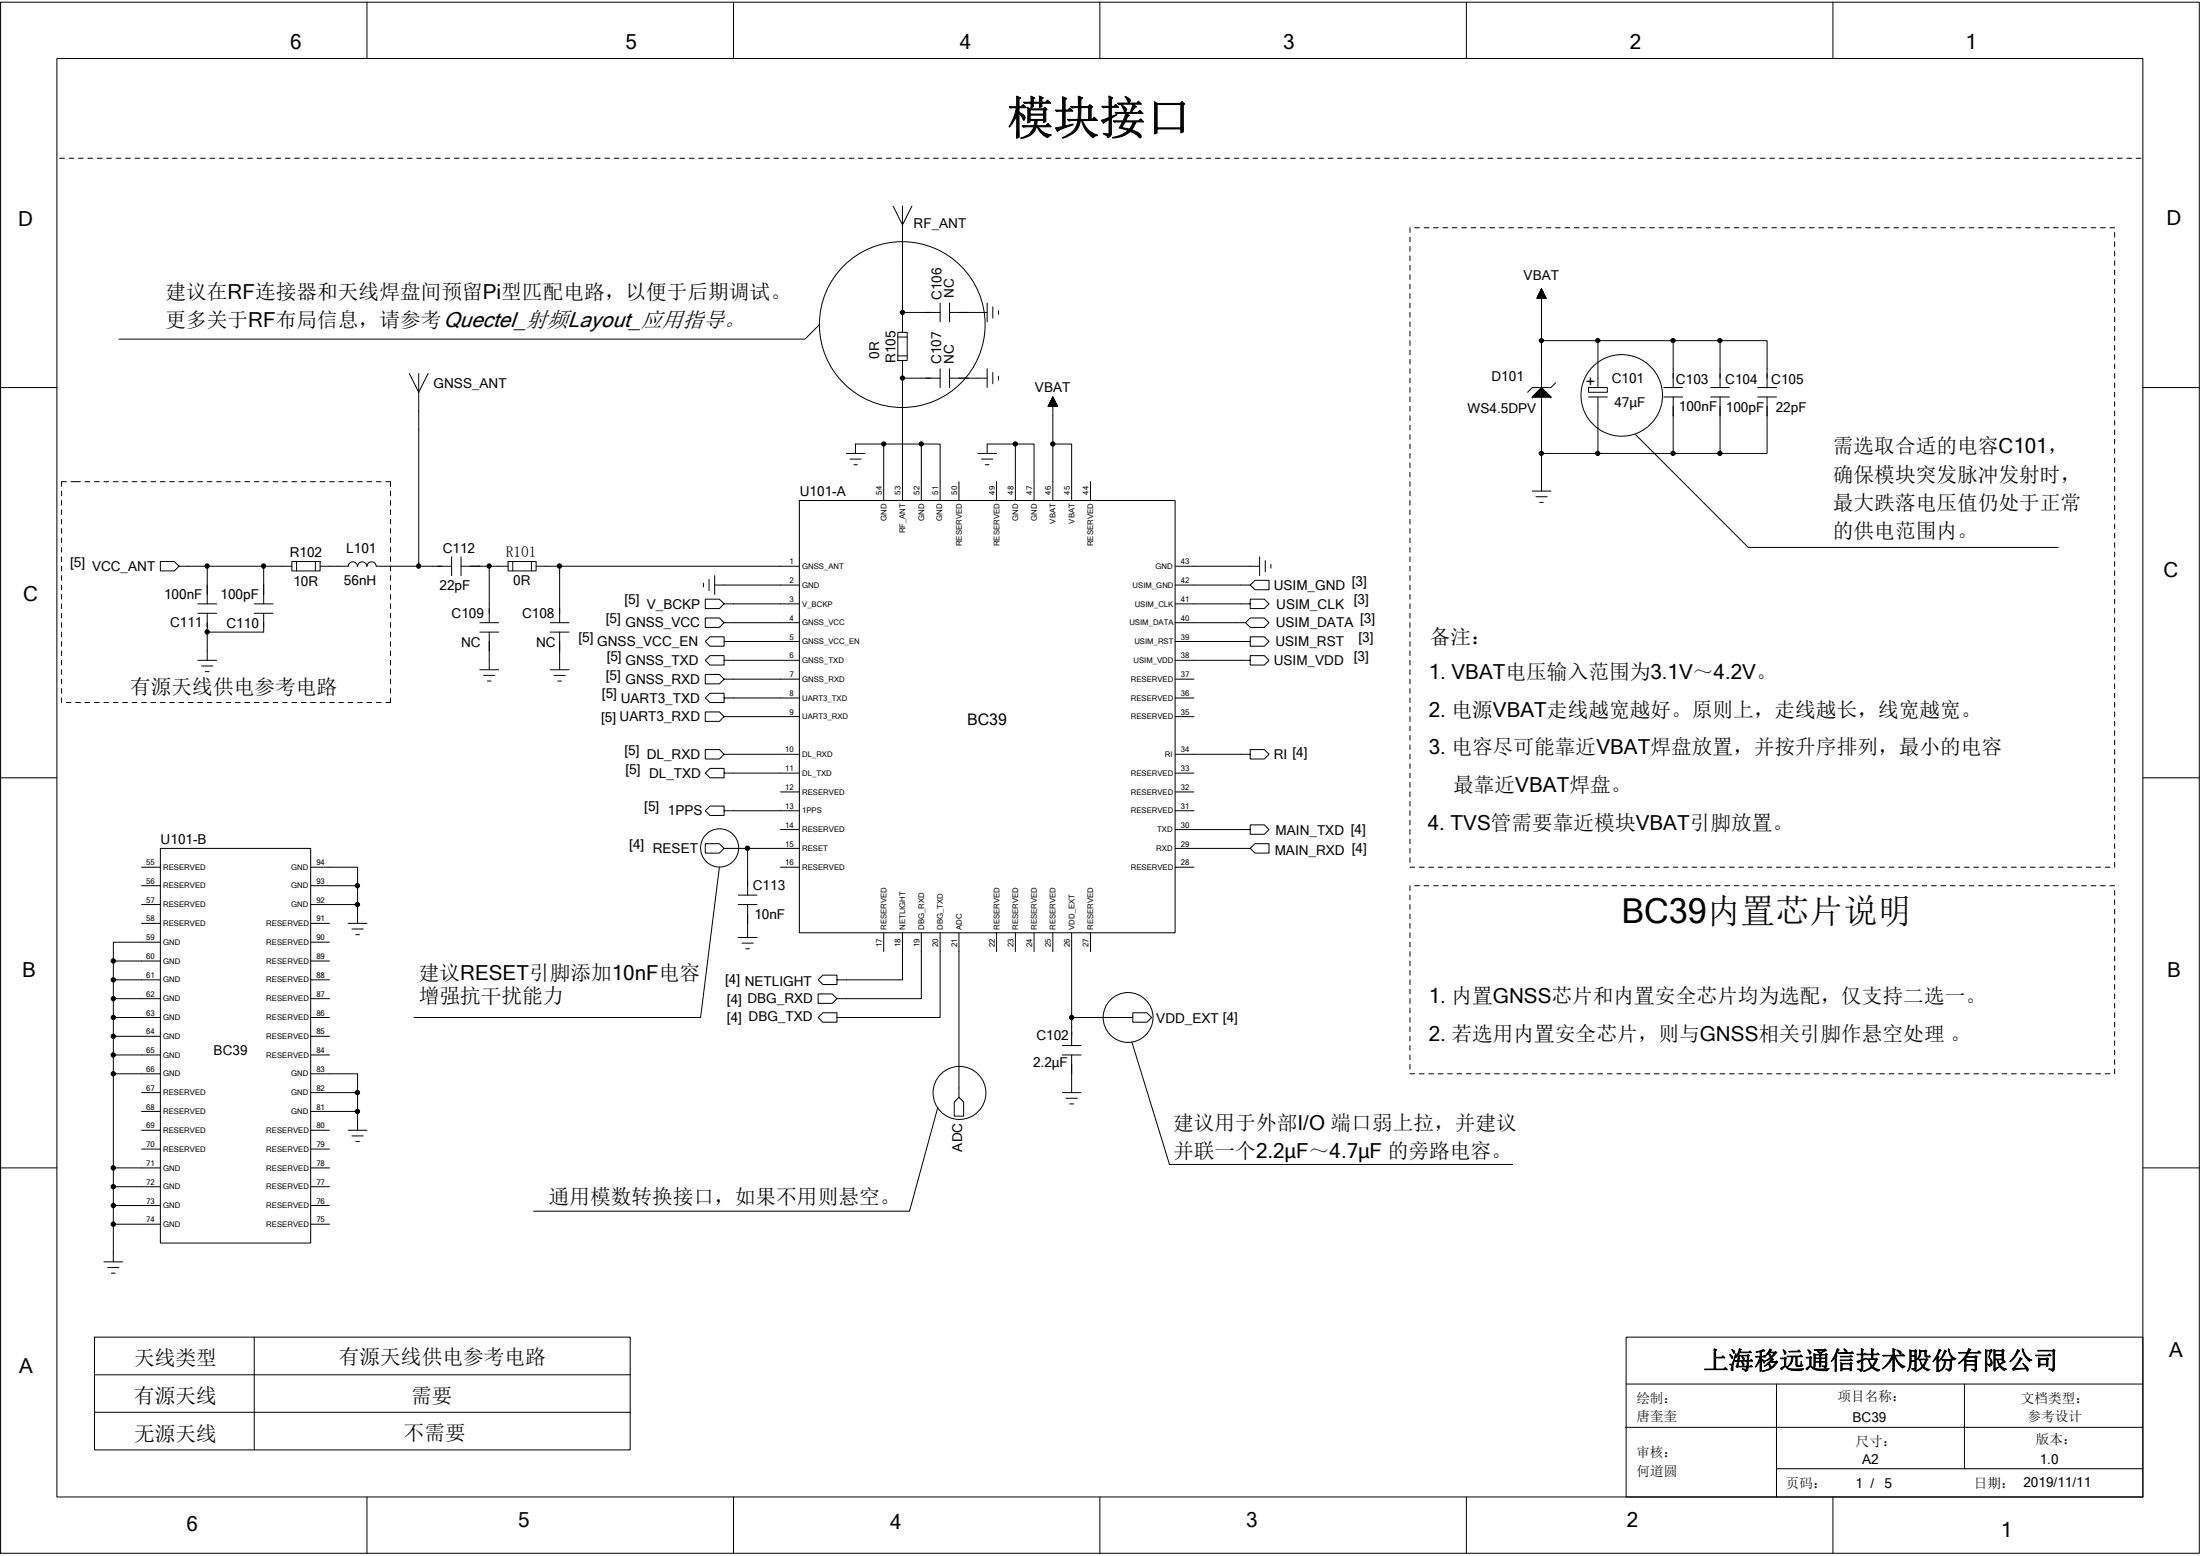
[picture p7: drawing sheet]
<svg xmlns="http://www.w3.org/2000/svg" width="297mm" height="210mm" viewBox="0 0 297 210" stroke-linecap="round" stroke-linejoin="round" font-family="sans-serif">
<g fill="none" stroke="#000" stroke-width=".14">
<path d="M.1 .3h296.8v209.3h-296.8zM7.7 7.9h281.6v194.1h-281.6zM49.5 .3v7.6M99 .3v7.6M148.5 .3v7.6M198 .3v7.6M247.5 .3v7.6M8.1 21.4h.6M9.3 21.4h.7M10.6 21.4h.6M11.9 21.4h.6M13.1 21.4h.7"/>
<path d="M14.4 21.4h.6M15.7 21.4h.6M17 21.4h.6M18.2 21.4h.7M19.5 21.4h.6M20.8 21.4h.6M22 21.4h.7M23.3 21.4h.6M24.6 21.4h.6M25.8 21.4h.7M27.1 21.4h.6M28.4 21.4h.6"/>
<path d="M29.6 21.4h.7M30.9 21.4h.6M32.2 21.4h.6M33.4 21.4h.7M34.7 21.4h.6M36 21.4h.6M37.3 21.4h.6M38.5 21.4h.7M39.8 21.4h.6M41.1 21.4h.6M42.3 21.4h.7M43.6 21.4h.6"/>
<path d="M44.9 21.4h.6M46.1 21.4h.7M47.4 21.4h.6M48.7 21.4h.6M49.9 21.4h.7M51.2 21.4h.6M52.5 21.4h.6M53.7 21.4h.7M55 21.4h.6M56.3 21.4h.6M57.5 21.4h.7M58.8 21.4h.7"/>
<path d="M60.1 21.4h.6M61.4 21.4h.6M62.6 21.4h.7M63.9 21.4h.6M65.2 21.4h.6M66.4 21.4h.7M67.7 21.4h.6M69 21.4h.6M70.2 21.4h.7M71.5 21.4h.6M72.8 21.4h.6M74 21.4h.7"/>
<path d="M75.3 21.4h.6M76.6 21.4h.6M77.8 21.4h.7M79.1 21.4h.7M80.4 21.4h.6M81.7 21.4h.6M82.9 21.4h.7M84.2 21.4h.6M85.5 21.4h.6M86.7 21.4h.7M88 21.4h.6M89.3 21.4h.6"/>
<path d="M90.5 21.4h.7M91.8 21.4h.6M93.1 21.4h.6M94.3 21.4h.7M95.6 21.4h.6M96.9 21.4h.6M98.1 21.4h.7M99.4 21.4h.7M100.7 21.4h.6M102 21.4h.6M103.2 21.4h.7M104.5 21.4h.6"/>
<path d="M105.8 21.4h.6M107 21.4h.7M108.3 21.4h.6M109.6 21.4h.6M110.8 21.4h.7M112.1 21.4h.7M113.4 21.4h.6M114.7 21.4h.6M115.9 21.4h.6M117.2 21.4h.6M118.4 21.4h.7M119.7 21.4h.6"/>
<path d="M120.6 27.8l1.3 2.6 1.2-2.6M121 21.4h.6M121.9 27.8v14.4M122.2 21.4h.7M123.5 21.4h.6M124.8 21.4h.6M126 21.4h.7M127.3 21.4h.7M128.6 21.4h.6M129.9 21.4h.6M131.1 21.4h.7M132.4 21.4h.6"/>
<path d="M133.7 21.4h.6M134.9 21.4h.7M136.2 21.4h.6M137.5 21.4h.6M138.7 21.4h.7M140 21.4h.6M141.3 21.4h.6M142.5 21.4h.7M143.8 21.4h.6M145.1 21.4h.6M146.3 21.4h.7M147.6 21.4h.6"/>
<path d="M148.9 21.4h.6M150.2 21.4h.6M151.4 21.4h.7M152.7 21.4h.6M154 21.4h.6M155.2 21.4h.7M156.5 21.4h.6M157.8 21.4h.6M159 21.4h.7M160.3 21.4h.6M161.6 21.4h.6M162.8 21.4h.7"/>
<path d="M164.1 21.4h.6M165.4 21.4h.6M166.6 21.4h.7M167.9 21.4h.6M169.2 21.4h.6M170.5 21.4h.6M171.7 21.4h.7M173 21.4h.6M174.3 21.4h.6M175.5 21.4h.7M176.8 21.4h.6M178.1 21.4h.6"/>
<path d="M179.3 21.4h.7M180.6 21.4h.6M181.9 21.4h.6M183.2 21.4h.6M184.4 21.4h.6M185.7 21.4h.6M186.9 21.4h.7M188.2 21.4h.6M189.5 21.4h.6M190.4 30.7v.7M190.4 32v.6M190.4 33.3v.6"/>
<path d="M190.4 34.5v.7M190.4 35.8v.6M190.4 37.1v.6M190.4 38.4v.6M190.4 39.6v.7M190.8 21.4h.6M191 30.7h.6M192 21.4h.7M192.3 30.7h.6M193.3 21.4h.6M193.5 30.7h.7M194.6 21.4h.6"/>
<path d="M194.8 30.7h.7M195.8 21.4h.7M196.1 30.7h.6M197.1 21.4h.6M197.4 30.7h.6M198.4 21.4h.6M198.6 30.7h.7M199.6 21.4h.7M199.9 30.7h.6M200.9 21.4h.6M201.2 30.7h.6M202.2 21.4h.6"/>
<path d="M202.4 30.7h.7M203.5 21.4h.6M203.7 30.7h.6M204.7 21.4h.7M205 30.7h.6M206 21.4h.6M206.2 30.7h.7M207.3 21.4h.6M207.5 30.7h.6M207.7 39.9v.4M207.7 40h.9M207.7 39.9h.9"/>
<path d="M207.7 39.8v.5M207.7 39.8h.8M207.8 39.7v.6M207.8 39.7h.7M207.8 39.7h.6M207.8 39.5v.8M207.8 39.6h.6M207.9 39.6h.5M207.9 39.5v.8M207.9 39.5h.5M207.9 39.5h.5v.8M207.9 39.4h.4"/>
<path d="M208 39.3h.3M208 39.1v1.2M208 39.2h.2M208.1 39v1.3M208.1 39.1h.1M208.1 39.1l.1 1.2M208.1 39h.1M208.2 39.2v1.1M208.3 39.3l-.3-.1v1.1M208.3 39.3v1M208.3 39.4h-.4v.9M208.3 39.4v.9"/>
<path d="M208.4 39.6v.7M208.5 39.7v.6M208.5 21.4h.6M208.5 39.8v.5M208.6 39.9v.4M208.8 30.7h.6M209.8 21.4h.6M210 30.7h.7M211 21.4h.7M211.3 30.7h.6M212.3 21.4h.7M212.6 30.7h.6"/>
<path d="M213.6 21.4h.6M213.8 30.7h.7M214.9 21.4h.6M215.1 30.7h.6M216.1 21.4h.7M216.4 30.7h.6M217.4 21.4h.6M217.7 30.7h.6M218.7 21.4h.6M218.9 30.7h.7M219.9 21.4h.7M220.2 30.7h.6"/>
<path d="M221.2 21.4h.6M221.5 30.7h.6M222.5 21.4h.6M222.7 30.7h.7M223.7 21.4h.7M224 30.7h.6M225 21.4h.7M225.3 30.7h.6M226.3 21.4h.6M226.5 30.7h.7M227.6 21.4h.6M227.8 30.7h.6"/>
<path d="M228.8 21.4h.7M229.1 30.7h.6M230.1 21.4h.6M230.4 30.7h.6M231.3 21.4h.7M231.6 30.7h.6M232.6 21.4h.7M232.9 30.7h.6M233.9 21.4h.6M234.1 30.7h.7M235.2 21.4h.6M235.4 30.7h.6"/>
<path d="M236.4 21.4h.7M236.7 30.7h.6M237.7 21.4h.6M238 30.7h.6M239 21.4h.6M239.2 30.7h.7M240.2 21.4h.7M240.5 30.7h.6M241.5 21.4h.6M241.8 30.7h.6M242.8 21.4h.6M243 30.7h.7"/>
<path d="M244 21.4h.7M244.3 30.7h.6M245.3 21.4h.7M245.6 30.7h.6M246.6 21.4h.6M246.8 30.7h.7M247.9 21.4h.6M248.1 30.7h.6M249.1 21.4h.7M249.4 30.7h.6M250.4 21.4h.6M250.7 30.7h.6"/>
<path d="M251.7 21.4h.6M251.9 30.7h.7M252.9 21.4h.7M253.2 30.7h.6M254.2 21.4h.6M254.4 30.7h.7M255.5 21.4h.6M255.7 30.7h.6M256.7 21.4h.7M257 30.7h.6M258 21.4h.6M258.3 30.7h.6"/>
<path d="M259.3 21.4h.6M259.5 30.7h.7M260.5 21.4h.7M260.8 30.7h.6M261.8 21.4h.6M262.1 30.7h.6M263.1 21.4h.6M263.3 30.7h.7M264.3 21.4h.7M264.6 30.7h.6M265.6 21.4h.7M265.9 30.7h.6"/>
<path d="M266.9 21.4h.6M267.1 30.7h.7M268.2 21.4h.6M268.4 30.7h.6M269.4 21.4h.7M269.7 30.7h.6M270.7 21.4h.6M271 30.7h.6M272 21.4h.6M272.2 30.7h.7M273.2 21.4h.7M273.5 30.7h.6"/>
<path d="M274.5 21.4h.6M274.8 30.7h.6M275.8 21.4h.6M276 30.7h.7M277 21.4h.6M277.3 30.7h.6M278.3 21.4h.6M278.5 30.7h.7M279.5 21.4h.7M279.8 30.7h.6M280.8 21.4h.6M281.1 30.7h.6"/>
<path d="M282.1 21.4h.6M282.3 30.7h.7M283.4 21.4h.6M283.6 30.7h.6M284.6 21.4h.7M284.9 30.7h.6M285.5 31.4v.6M285.5 32.6v.7M285.5 33.9v.6M285.5 35.2v.6M285.5 36.4v.7M285.5 37.7v.7"/>
<path d="M285.5 39v.6M285.9 21.4h.6M287.2 21.4h.6M288.4 21.4h.7M.1 52.3h7.6M55.3 50.4l1.2 2.5 1.3-2.5M56.5 50.4v26M110.6 43.9l-1.9 1.9h-92.6M119.3 59.9v7.6M121.2 44.9h1.3v3.7h-1.3zM121.2 48h1.3M121.2 45.5h1.3"/>
<path d="M121.9 48.6v18.9M121.9 51h5M124.4 59.9h-8.9v1.3M126.9 42.2h-5v2.7M126.9 40.9v2.5M126.9 49.8v2.5M128.2 51h5.1M128.2 40.9v2.5M128.2 49.8v2.5M128.2 42.2h5.1M133.3 40.9v2.5M133.3 49.8v2.5"/>
<path d="M134 41.4v1.5M134 50.3v1.5M134.8 41.9v.5M134.8 50.8v.5M137.1 59.9h2.5v7.6M141.5 54.8h1.3h-1.3M141.6 54.7h1.1M141.6 54.8v-.1h1.1v.1M141.6 54.6h1.1M141.6 54.8v-.2h1.1v.2M141.7 54.5h.9M141.7 54.5v.3"/>
<path d="M141.7 54.5h.9v.3M141.7 54.4h.9M141.7 54.4v.4M141.7 54.4h.9v.4M141.8 54.3h.7M141.8 54.3v.5M141.8 54.3h.7v.5M141.8 54.2h.7M141.9 54.2h.6v.6M141.9 54.1h.5v.7M142 54h.4v.8M142 53.8v1"/>
<path d="M142 53.9h.3v.9M142 53.8h.3M142 53.7v1.1M142 53.8h.3v1M142.1 53.7h.1M142.1 53.6v1.2M142.1 53.7h.1v1.1M142.1 53.6h.1M142.2 53.6v1.2M142.2 53.6h.1M142.2 53.6l.6 1.2h-1.3l.7-1.2v13.9M142.2 59.9h2.5v7.6"/>
<path d="M142.3 53.9h-.3v.9M142.4 54h-.5v.8M142.4 54.1h-.5v.7M190.4 40.9v.6M190.4 42.2v.6M190.4 43.4v.7M190.4 44.7v.6M190.4 46v.6M190.4 47.2v.7M190.4 48.5v.6M190.4 49.8v.6M190.4 51v.7"/>
<path d="M190.4 52.3v.6M190.4 53.6v.6M190.4 54.8v.7M190.4 56.1v.6M190.4 57.4v.6M190.4 58.7v.6M190.4 59.9v.7M206.9 53.6h.1M206.9 53.6h2.5M207 53.6v-.2h2.3v.2M207.1 53.6v-.3h2v.3M207.3 53.6v-.4h1.7v.4"/>
<path d="M207.4 53.6v-.5h1.5v.5M207.5 53.6v-.7h1.3v.7M207.5 40.2v.1M207.5 40.2h1.2M207.6 40.2h1.1M207.6 40.1v.2M207.6 40.1h1.1M207.6 40.1h1.1v.2M207.6 53.6v-.8h1v.8M207.6 40h1M207.7 53.6v-.9h.8v.9M207.9 53.6v-1h.5v1"/>
<path d="M208 53.6v-1.2h.3v1.2M208.1 52.3h.1M208.1 52.3l1.3 1.3h-2.5zM208.1 40.3v-1.3l.7 1.3h-1.3l.6-1.3v27.3M208.1 46h17.8M208.6 40v.3M208.7 40.2v.1M209.4 53.6h.1M210 51.7l-.6 .6h-2.5l-.7 .6M214.5 52.3h2.5v.6h-2.5zM214.5 53.6h2.5M215.7 53.6v7.6"/>
<path d="M215.7 46v6.3M220.8 58.7l15.2 15.2h41.9M224.6 52.3h2.6M224.6 53.6h2.6M225.9 53.6v7.6h-10.2M225.9 46v6.3M225.9 46h6.3v6.3M231 52.3h2.5M231 53.6h2.5M232.2 53.6v7.6M232.2 46h6.4v6.3M237.3 52.3h2.6"/>
<path d="M237.3 53.6h2.6M238.6 53.6v7.6h-12.7M285.5 50.4v.6M285.5 51.7v.6M285.5 52.9v.7M285.5 54.2v.6M285.5 55.5v.6M285.5 56.7v.7M285.5 58v.7M285.5 59.3v.6M285.5 40.3v.6M285.5 41.5v.7"/>
<path d="M285.5 42.8v.6M285.5 44.1v.6M285.5 45.3v.7M285.5 46.6v.6M285.5 47.9v.6M285.5 49.1v.7M289.3 52.3h7.6M8.3 66.3v.6M8.3 67.5v.7M8.3 68.8v.6M8.3 70.1v.6M8.3 71.3v.7"/>
<path d="M8.3 72.6v.6M8.3 73.9v.6M8.3 75.1v.7M8.3 76.4v.6M8.3 77.7v.6M8.3 79v.6M9 65h-.7v.6M9.6 65h1.3M11.5 65h.6M12.8 65h.6M14 65h.7M15.3 65h.6"/>
<path d="M16.6 65h.6M17.8 65h.7M19.1 65h.6M20.4 65h.6M21.7 65h.6M22.9 65h.6M24.2 65h.6M25.4 65h.7M26.7 65h.6M28 65h.6M28 76.4v5.1M29.2 65h.7"/>
<path d="M30.5 65h.7M31.8 65h.6M33.1 65h.6M34.3 65h.7M35.6 65h.6M35.6 76.4v5.1M36.9 65h.6M38.1 65h.7M39.4 65h.6M39.4 76.4h-15.2l-.7 .6h-1.8v-1.2h1.8l.7 .6M39.4 75.8h3.8v1.2h-3.8zM40 75.8v1.2"/>
<path d="M40.7 65h.6M41.9 65h.7M42.6 75.8v1.2M43.2 65h.7M43.2 76.4h3.8M44.5 65h.6M45.8 65h.6M47 65h.6M47 76.4a.59 .59 0 0 1 .6-.6 .59 .59 0 0 1 .6 .6M48.3 65h.6M48.3 76.4a.59 .59 0 0 1 .6-.6 .59 .59 0 0 1 .6 .6M49.5 65h.7"/>
<path d="M49.6 76.4a.6 .6 0 0 1 .6-.6 .6 .6 0 0 1 .6 .6M50.8 65h.7M50.8 76.4h10.2M52.1 65h.6v.6M52.7 66.3v.6M52.7 67.5v.7M52.7 68.8v.6M52.7 70.1v.6M52.7 71.3v.7M52.7 72.6v.6M52.7 73.9v.6M52.7 75.1v.7"/>
<path d="M52.7 76.4v.6M52.7 77.7v.6M52.7 79v.6M61 75.1v2.6M62.2 76.4h6.4M62.2 75.1v2.6M66.1 76.4v7.6M68.6 75.8h3.8v1.2h-3.8zM69.2 75.8v1.2M71.8 75.8v1.2M72.4 76.4h35.5M75.6 76.4v7.6"/>
<path d="M95 78.7v.5M95.7 78.2v1.5M96.5 77.7v2.5M107.9 79h-11.4M107.9 67.5h50.8v58.4h-50.8zM114.3 61.2h2.5M114.8 62h1.5M115.3 62.7h.5M124.4 67.5v-7.6h2.5v7.6M129.5 65v2.5M132 61.2h2.6M132.5 62h1.5"/>
<path d="M133 62.7h.5M133.3 61.2v-1.3h3.8v7.6M134.6 65v2.5M147.2 65v2.5M158.7 76.4h11.4M158.7 79h10.1l.6 .6h1.9v-1.3h-1.9l-.6 .7M170.1 75.1v2.6M170.8 75.6v1.6M171.6 76.2v.5M190.4 61.2v.6M190.4 62.5v.6M190.4 63.7v.7"/>
<path d="M190.4 65v.6M190.4 66.3v.6M190.4 67.5v.7M190.4 68.8v.6M190.4 70.1v.6M190.4 71.3v.7M190.4 72.6v.6M190.4 73.9v.6M190.4 75.1v.7M190.4 76.4v.6M190.4 77.7v.6M190.4 79v.6"/>
<path d="M206.9 66.3h2.5M207.4 67h1.5M207.9 67.8h.5M208.1 61.2h7.6M285.5 60.6v.6M285.5 61.8v.7M285.5 63.1v.6M285.5 64.4v.6M285.5 65.6v.7M285.5 66.9v.6M285.5 68.2v.6M285.5 69.4v.7"/>
<path d="M285.5 70.7v.6M285.5 72v.6M285.5 73.2v.7M285.5 74.5v.6M285.5 75.8v.6M285.5 77v.7M285.5 78.3v.7M285.5 79.6v.6M8.3 80.2v.7M8.3 81.5v.6M8.3 82.8v.6M8.3 84v.7"/>
<path d="M8.3 85.3v.6M8.3 86.6v.6M8.3 87.8v.7M8.3 89.1v.6M8.3 90.4v.6M8.3 91.7v.6M8.3 92.9v.7M8.3 94.2v.6M9 94.8h.6M10.2 94.8h.7M11.5 94.8h.6M12.8 94.8h.6"/>
<path d="M14 94.8h.7M15.3 94.8h.6M16.6 94.8h.6M17.8 94.8h.7M19.1 94.8h.6M20.4 94.8h.6M21.7 94.8h.6M22.9 94.8h.6M24.2 94.8h.6M25.4 94.8h.7M26.7 94.8h.6M26.7 82.8h2.5"/>
<path d="M26.7 81.5h2.5M26.7 89.1h2.5M27.2 89.9h1.5M27.7 90.6h.5M28 94.8h.6M28 82.8v6.3M28 85.3h.1M29.2 94.8h.7M30.5 94.8h.7M31.8 94.8h.6M33.1 94.8h.6M34.3 94.8h.7"/>
<path d="M34.3 82.8h2.6M34.3 81.5h2.6M35.6 94.8h.6M35.6 82.8v2.5h-7.6M36.9 94.8h.6M38.1 94.8h.7M39.4 94.8h.6M40.7 94.8h.6M41.9 94.8h.7M43.2 94.8h.7M44.5 94.8h.6M45.8 94.8h.6"/>
<path d="M47 94.8h.6M48.3 94.8h.6M49.5 94.8h.7M50.8 94.8h.7M52.7 94.2v.6h-.6M52.7 80.2v.7M52.7 81.5v.6M52.7 82.8v.6M52.7 84v.7M52.7 85.3v.6M52.7 86.6v.6M52.7 87.8v.7"/>
<path d="M52.7 89.1v.6M52.7 90.4v.6M52.7 91.7v.6M52.7 92.9v.7M64.8 84h2.5M64.8 85.3h2.5M64.8 90.4h2.5M65.3 91.1h1.5M65.8 91.9h.5M66.1 85.3v5.1M74.3 84h2.5M74.3 85.3h2.5"/>
<path d="M74.3 90.4h2.5M74.8 91.1h1.5M75.3 91.9h.5M75.6 85.3v5.1M107.9 81.5h-10.1l-.7 .6h-1.9v-1.2h1.9l.7 .6M107.9 84h-10.1l-.7 .7h-1.9v-1.3h1.9l.7 .6M107.9 86.6h-10.1v-.7h-1.9l-.7 .7 .7 .6h1.9v-.6M107.9 89.1h-10.1v-.6h-1.9l-.7 .6 .7 .6h1.9v-.6M107.9 91.7h-10.1l-.7 .6h-1.9v-1.3h1.9l.7 .7M107.9 94.2h-10.1v-.6h-1.9l-.7 .6 .7 .6h1.9v-.6M107.9 96.7h-10.1l-.7 .6h-1.9v-1.2h1.9l.7 .6M158.7 86.6h10.1v-.7h1.9l.6 .7-.6 .6h-1.9v-.6"/>
<path d="M158.7 81.5h10.1v-.6h1.9l.6 .6-.6 .6h-1.9v-.6M158.7 89.1h10.1v-.6h1.9l.6 .6-.6 .6h-1.9v-.6M158.7 84h9.5M158.7 91.7h2.5M158.7 94.2h2.5M158.7 96.7h2.5M168.8 83.4h1.9l.6 .6-.6 .7h-1.9l-.6-.7zM190.4 80.2v.7M190.4 81.5v.6M190.4 82.8v.6M190.4 84v.7M190.4 85.3v.6"/>
<path d="M190.4 86.6v.6M190.4 87.8v.7M190.4 89.1v.6M190.4 90.4v.6M190.4 91.7v.6M190.4 92.9v.7M190.4 94.2v.6M190.4 95.4v.7M190.4 96.7v.6M190.4 98v.6M190.4 99.3v.6M285.5 80.9v.6"/>
<path d="M285.5 82.1v.7M285.5 83.4v.6M285.5 84.7v.6M285.5 85.9v.7M285.5 87.2v.6M285.5 88.5v.6M285.5 89.7v.7M285.5 91v.7M285.5 92.3v.6M285.5 93.6v.6M285.5 94.8v.6M285.5 96.1v.6"/>
<path d="M285.5 97.3v.7M285.5 98.6v.7M285.5 99.9v.6M.1 105h7.6M19.1 117h2.6M19.1 119.5h2.6M21.7 114.5h20.2v53.2h-20.2zM41.9 117h6.4v2.5M41.9 119.5h6.4M48.3 119.5v5.1M97.1 117l-2.5 20.3h-38.7M97.8 114.5l-.7-.6h-1.9v1.2h1.9l.7-.6h3.1v6.3"/>
<path d="M100.9 114.5h7M105.4 117h2.5M105.4 106.9h2.5M105.4 112h2.5M107.9 109.4h-10.1v-.6h-1.9l-.7 .6 .7 .6h1.9v-.6M107.9 101.8h-10.1l-.7 .6h-1.9v-1.2h1.9l.7 .6M107.9 104.3h-10.1v-.6h-1.9l-.7 .6 .7 .7h1.9v-.7M158.7 101.8h10.1v.6h1.9l.6-.6-.6-.6h-1.9v.6M158.7 114.5h10.1l.6 .6h1.9v-1.2h-1.9l-.6 .6M158.7 112h10.1v-.7h1.9l.6 .7-.6 .6h-1.9v-.6M158.7 117h2.5M158.7 104.3h2.5"/>
<path d="M158.7 106.9h2.5M158.7 109.4h2.5M190.4 100.5v.7M190.4 101.8v.6M190.4 103.1v.6M190.4 104.3v.7M190.4 105.6v.6M190.4 106.9v.6M190.4 108.1v.7M190.4 109.4v.6M190.4 110.7v.6M190.4 112v.6"/>
<path d="M190.4 113.2v.7M190.4 114.5v.6M190.4 115.8v.6M190.4 119.5v.7M190.4 117h.6M191 119.5h.6M191.6 117h.7M192.3 119.5h.6M192.9 117h.6M193.5 119.5h.7M194.2 117h.6M194.8 119.5h.6"/>
<path d="M195.4 117h.7M196.1 119.5h.6M196.7 117h.7M197.4 119.5h.6M198 117h.6M198.6 119.5h.7M199.3 117h.6M199.9 119.5h.6M200.5 117h.7M201.2 119.5h.6M201.8 117h.6M202.4 119.5h.7"/>
<path d="M203.1 117h.6M203.7 119.5h.6M204.3 117h.7M205 119.5h.6M205.6 117h.6M206.2 119.5h.7M206.9 117h.6M207.5 119.5h.6M208.1 117h.7M208.8 119.5h.6M209.4 117h.6M210 119.5h.7"/>
<path d="M210.7 117h.6M211.3 119.5h.6M211.9 117h.7M212.6 119.5h.6M213.2 117h.6M213.8 119.5h.7M214.5 117h.6M215.1 119.5h.6M215.7 117h.7M216.4 119.5h.6M217 117h.7M217.7 119.5h.6"/>
<path d="M218.3 117h.6M218.9 119.5h.7M219.6 117h.6M220.2 119.5h.6M220.8 117h.7M221.5 119.5h.6M222.1 117h.6M222.7 119.5h.7M223.4 117h.6M224 119.5h.6M224.6 117h.7M225.3 119.5h.6"/>
<path d="M225.9 117h.6M226.5 119.5h.7M227.2 117h.6M227.8 119.5h.6M228.4 117h.7M229.1 119.5h.6M229.7 117h.7M230.4 119.5h.6M231 117h.6M231.6 119.5h.6M232.2 117h.7M232.9 119.5h.6"/>
<path d="M233.5 117h.6M234.1 119.5h.7M234.8 117h.6M235.4 119.5h.6M236 117h.7M236.7 119.5h.6M237.3 117h.7M238 119.5h.6M238.6 117h.6M239.2 119.5h.7M239.9 117h.6M240.5 119.5h.6"/>
<path d="M241.1 117h.7M241.8 119.5h.6M242.4 117h.6M243 119.5h.7M243.7 117h.6M244.3 119.5h.6M244.9 117h.7M245.6 119.5h.6M246.2 117h.6M246.8 119.5h.7M247.5 117h.6M248.1 119.5h.6"/>
<path d="M248.7 117h.7M249.4 119.5h.6M250 117h.7M250.7 119.5h.6M251.3 117h.6M251.9 119.5h.7M252.6 117h.6M253.2 119.5h.6M253.8 117h.6M254.4 119.5h.7M255.1 117h.6M255.7 119.5h.6"/>
<path d="M256.3 117h.7M257 119.5h.6M257.6 117h.7M258.3 119.5h.6M258.9 117h.6M259.5 119.5h.7M260.2 117h.6M260.8 119.5h.6M261.4 117h.7M262.1 119.5h.6M262.7 117h.6M263.3 119.5h.7"/>
<path d="M264 117h.6M264.6 119.5h.6M265.2 117h.7M265.9 119.5h.6M266.5 117h.6M267.1 119.5h.7M267.8 117h.6M268.4 119.5h.6M269 117h.7M269.7 119.5h.6M270.3 117h.7M271 119.5h.6"/>
<path d="M271.6 117h.6M272.2 119.5h.7M272.9 117h.6M273.5 119.5h.6M274.1 117h.7M274.8 119.5h.6M275.4 117h.6M276 119.5h.7M276.7 117h.6M277.3 119.5h.6M277.9 117h.6M278.5 119.5h.7"/>
<path d="M279.2 117h.6M279.8 119.5h.6M280.4 117h.7M281.1 119.5h.6M281.7 117h.6M282.3 119.5h.7M283 117h.6M283.6 119.5h.6M284.2 117h.7M284.9 119.5h.6M285.5 101.2v.6M285.5 102.4v.7"/>
<path d="M285.5 103.7v.6M285.5 105v.6M285.5 106.2v.7M285.5 107.5v.6M285.5 108.8v.6M285.5 110v.7M285.5 111.3v.7M285.5 112.6v.6M285.5 113.9v.6M285.5 115.1v.7M285.5 116.4v.6M289.3 105h7.6"/>
<path d="M19.1 124.6h2.6M19.1 122.1h2.6M21.7 127.1h-6.4v2.6M21.7 139.8h-6.4v2.6M21.7 137.3h-6.4v2.5M21.7 134.8h-6.4v2.5M21.7 132.2h-6.4v2.6M21.7 129.7h-6.4v2.5M41.9 137.3h2.6M41.9 139.8h2.6M41.9 134.8h2.6M41.9 132.2h2.6"/>
<path d="M41.9 129.7h2.6M41.9 127.1h2.6M41.9 124.6h2.6M41.9 122.1h6.4M47 124.6h2.5M47.5 125.4h1.5M48 126.1h.5M99.7 122.1h2.5M99.7 120.8h2.5M99.7 126.5h2.5M100.2 127.3h1.5M100.7 128h.5"/>
<path d="M100.9 122.1v4.4M113 132.2v.7h-1.9l-.6-.7 .6-.6h1.9v.6h1.3M113 134.8l-.6-.7h-1.9v1.3h1.9l.6-.6h1.3M113 137.3v-.6h-1.9l-.6 .6 .6 .6h1.9v-.6h1.3M119.3 125.9v2.5M121.9 125.9v6.3h-7.6M124.4 125.9v8.9h-10.1M126.9 125.9v11.4h-12.6M129.5 125.9v22.2l.6 .6v1.9h-1.3v-1.9l.7-.6M134.6 125.9v2.5M137.1 125.9v2.5M139.6 125.9v2.5"/>
<path d="M142.2 125.9v2.5M144.7 137.3h8.2v.6h2l.6-.6-.6-.6h-2v.6M144.7 125.9v15.2M147.2 125.9v2.5M190.4 120.8v.6M190.4 122.1v.6M190.4 123.3v.7M190.4 124.6v.6M190.4 125.9v.6M190.4 127.1v.7M190.4 128.4v.7M190.4 129.7v.6"/>
<path d="M190.4 131v.6M190.4 132.2v.7M190.4 133.5v.6M190.4 134.8v.6M190.4 136v.7M190.4 137.3v.6M190.4 138.6v.6M190.4 139.8v.7M285.5 120.2v.6M285.5 121.4v.7M285.5 122.7v.6M285.5 124v.6"/>
<path d="M285.5 125.2v.7M285.5 126.5v.6M285.5 127.8v.6M285.5 129.1v.6M285.5 130.3v.7M285.5 131.6v.6M285.5 132.9v.6M285.5 134.1v.7M285.5 135.4v.6M285.5 136.7v.6M285.5 137.9v.7M285.5 139.2v.6"/>
<path d="M.1 157.6h7.6M19.1 147.4h2.6M19.1 150h2.6M19.1 152.5h2.6M19.1 155.1h2.6M21.7 157.6h-6.4v2.5M21.7 144.9h-6.4v12.7M21.7 142.4h-6.4v2.5M41.9 144.9h6.4v2.5M41.9 157.6h2.6M41.9 142.4h2.6M41.9 152.5h2.6"/>
<path d="M41.9 155.1h2.6M47 152.5h2.5M47.5 153.3h1.5M48 154.1h.5M48.3 147.4h-6.4M48.3 150h-6.4M48.3 147.4v5.1M126.6 149.5l-3.8 13.9h-50.8M143.4 141.1h2.6M143.4 142.4h2.6M143.4 147.4h2.6M143.9 148.2h1.6"/>
<path d="M144.4 149h.5M144.7 142.4v5M152.8 140.6l5.1 16.5h46.3M185.3 142.4h.1M190.4 141.1v.6M190.4 142.4v.6M190.4 143.6v.7M190.4 144.9h.6M191.6 144.9h.7M192.9 144.9h.6M194.2 144.9h.6M195.4 144.9h.7"/>
<path d="M196.7 144.9h.7M198 144.9h.6M199.3 144.9h.6M200.5 144.9h.7M201.8 144.9h.6M203.1 144.9h.6M204.3 144.9h.7M205.6 144.9h.6M206.9 144.9h.6M208.1 144.9h.7M209.4 144.9h.6M210.7 144.9h.6"/>
<path d="M211.9 144.9h.7M213.2 144.9h.6M214.5 144.9h.6M215.7 144.9h.7M217 144.9h.7M218.3 144.9h.6M219.6 144.9h.6M220.8 144.9h.7M222.1 144.9h.6M223.4 144.9h.6M224.6 144.9h.7M225.9 144.9h.6"/>
<path d="M227.2 144.9h.6M228.4 144.9h.7M229.7 144.9h.7M231 144.9h.6M232.2 144.9h.7M233.5 144.9h.6M234.8 144.9h.6M236 144.9h.7M237.3 144.9h.7M238.6 144.9h.6M239.9 144.9h.6M241.1 144.9h.7"/>
<path d="M242.4 144.9h.6M243.7 144.9h.6M244.9 144.9h.7M246.2 144.9h.6M247.5 144.9h.6M248.7 144.9h.7M250 144.9h.7M251.3 144.9h.6M252.6 144.9h.6M253.8 144.9h.6M255.1 144.9h.6M256.3 144.9h.7"/>
<path d="M257.6 144.9h.7M258.9 144.9h.6M260.2 144.9h.6M261.4 144.9h.7M262.7 144.9h.6M264 144.9h.6M265.2 144.9h.7M266.5 144.9h.6M267.8 144.9h.6M269 144.9h.7M270.3 144.9h.7M271.6 144.9h.6"/>
<path d="M272.9 144.9h.6M274.1 144.9h.7M275.4 144.9h.6M276.7 144.9h.6M277.9 144.9h.6M279.2 144.9h.6M280.4 144.9h.7M281.7 144.9h.6M283 144.9h.6M284.2 144.9h.7M285.5 140.5v.6M285.5 141.7v.7"/>
<path d="M285.5 143v.6M285.5 144.3v.6M289.3 157.6h7.6M14 170.3h2.6M14.5 171h1.6M15 171.8h.6M21.7 165.2h-6.4v5.1M21.7 162.7h-6.4v2.5M21.7 160.1h-6.4v2.6M41.9 160.1h2.6M41.9 162.7h2.6M41.9 165.2h2.6"/>
<path d="M12.8 180.4h72.3v15.3h-72.3zM12.8 190.6h72.3M12.8 185.5h72.3M34.3 180.4v15.3M219.4 192.6h69.9M219.6 180.4h69.7v21.6h-69.7zM219.6 186.8h69.7M239.9 198.2h49.4M239.9 186.8v15.2M265.2 186.8v11.4M49.5 202v7.6M99 202v7.6"/>
<path d="M148.5 202v7.6M198 202v7.6M247.5 202v7.6"/>
<circle cx="121.8" cy="43.8" r="11.2"/>
<circle cx="219" cy="53.4" r="5.5"/>
<circle cx="97.2" cy="114.4" r="2.58"/>
<circle cx="152.3" cy="137.3" r="3.4"/>
<circle cx="129.5" cy="147.5" r="3.6"/>
</g>
<g fill="#000" stroke="#000" stroke-width=".14">
<circle cx="119.3" cy="59.9" r=".29"/>
<circle cx="121.9" cy="42.2" r=".29"/>
<circle cx="121.9" cy="51" r=".29"/>
<circle cx="124.4" cy="59.9" r=".29"/>
<circle cx="137.1" cy="59.9" r=".29"/>
<circle cx="142.2" cy="59.9" r=".29"/>
<circle cx="208.1" cy="46" r=".29"/>
<circle cx="215.7" cy="46" r=".29"/>
<circle cx="225.9" cy="46" r=".29"/>
<circle cx="232.2" cy="46" r=".29"/>
<circle cx="28" cy="76.4" r=".29"/>
<circle cx="35.6" cy="76.4" r=".29"/>
<circle cx="56.5" cy="76.4" r=".29"/>
<circle cx="66" cy="76.4" r=".29"/>
<circle cx="75.5" cy="76.4" r=".3"/>
<circle cx="208.1" cy="61.2" r=".29"/>
<circle cx="215.7" cy="61.2" r=".29"/>
<circle cx="225.9" cy="61.2" r=".29"/>
<circle cx="232.2" cy="61.2" r=".29"/>
<circle cx="28" cy="85.3" r=".29"/>
<circle cx="48.3" cy="119.5" r=".3"/>
<circle cx="100.9" cy="114.5" r=".3"/>
<circle cx="15.3" cy="129.7" r=".3"/>
<circle cx="15.3" cy="137.3" r=".3"/>
<circle cx="15.3" cy="132.2" r=".3"/>
<circle cx="15.3" cy="139.8" r=".3"/>
<circle cx="15.3" cy="134.8" r=".3"/>
<circle cx="48.3" cy="122.1" r=".3"/>
<circle cx="144.7" cy="137.3" r=".3"/>
<circle cx="15.3" cy="142.4" r=".3"/>
<circle cx="15.3" cy="157.6" r=".3"/>
<circle cx="15.3" cy="144.9" r=".3"/>
<circle cx="48.3" cy="150" r=".3"/>
<circle cx="48.3" cy="147.4" r=".3"/>
<circle cx="15.3" cy="165.2" r=".3"/>
<circle cx="15.3" cy="160.1" r=".3"/>
<circle cx="15.3" cy="162.7" r=".3"/>
</g>
<text font-size="6.2" x="136" y="18.1">模块接口</text>
<text font-size="4.6" x="218.9" y="124.6">BC39内置芯片说明</text>
<text font-size="3.4" x="230" y="184.8">上海移远通信技术股份有限公司</text>
<g font-size="2.8">
<text x="39.2" y="6.6">6</text>
<text x="84.5" y="6.6">5</text>
<text x="129.6" y="6.6">4</text>
<text x="173.2" y="6.6">3</text>
<text x="220.1" y="6.6">2</text>
<text x="265.4" y="6.6">1</text>
<text x="2.5" y="30.5">D</text>
<text x="292.5" y="30.4">D</text>
<text x="22.3" y="40.3">建议在RF连接器和天线焊盘间预留Pi型匹配电路，以便于后期调试。</text>
<text x="22.3" y="44.1">更多关于RF布局信息，请参考Quectel_射频Layout_应用指导。</text>
<text x="247.5" y="65">确保模块突发脉冲发射时，</text>
<text x="247.5" y="61.2">需选取合适的电容C101，</text>
<text x="247.5" y="68.8">最大跌落电压值仍处于正常</text>
<text x="247.5" y="72.6">的供电范围内。</text>
<text x="292.1" y="77.8">C</text>
<text x="3.1" y="81.1">C</text>
<text x="193" y="87">备注：</text>
<text x="17.6" y="93.7">有源天线供电参考电路</text>
<text x="192.9" y="91.7">1. VBAT电压输入范围为3.1V～4.2V。</text>
<text x="192.9" y="96.7">2. 电源VBAT走线越宽越好。原则上，走线越长，线宽越宽。</text>
<text x="192.9" y="101.8">3. 电容尽可能靠近VBAT焊盘放置，并按升序排列，最小的电容</text>
<text x="196.2" y="106.9">最靠近VBAT焊盘。</text>
<text x="192.8" y="112">4. TVS管需要靠近模块VBAT引脚放置。</text>
<text x="3" y="131.8">B</text>
<text x="292.6" y="131.8">B</text>
<text x="56.5" y="135.4">增强抗干扰能力</text>
<text x="56.5" y="132.2">建议RESET引脚添加10nF电容</text>
<text x="192.9" y="135.4">1. 内置GNSS芯片和内置安全芯片均为选配，仅支持二选一。</text>
<text x="192.9" y="140.5">2. 若选用内置安全芯片，则与GNSS相关引脚作悬空处理 。</text>
<text x="158.4" y="152.4">建议用于外部I/O 端口弱上拉，并建议</text>
<text x="158.4" y="156.3">并联一个2.2μF～4.7μF 的旁路电容。</text>
<text x="74.1" y="162.4">通用模数转换接口，如果不用则悬空。</text>
<text x="2.6" y="185.3">A</text>
<text x="18.1" y="184.3">天线类型</text>
<text x="45.8" y="184.1">有源天线供电参考电路</text>
<text x="292.9" y="183.1">A</text>
<text x="18.1" y="189.3">有源天线</text>
<text x="55.5" y="189.3">需要</text>
<text x="18.1" y="194.4">无源天线</text>
<text x="54.5" y="194.3">不需要</text>
<text x="25.2" y="206.6">6</text>
<text x="70" y="206.1">5</text>
<text x="120.2" y="206.3">4</text>
<text x="168.3" y="206.1">3</text>
<text x="219.7" y="206.1">2</text>
<text x="270.2" y="207.3">1</text>
</g>
<g font-size="2.2">
<text x="215.5" y="52.1" transform="rotate(-90 215.5 52.1)">+</text>
<text x="130.6" y="97.9">BC39</text>
</g>
<text font-size="2.1" x="68.3" y="75.1">R101</text>
<g font-size="1.8">
<text x="123.4" y="30.8">RF_ANT</text>
<text x="127.1" y="40.5" transform="rotate(-90 127.1 40.5)">C106</text>
<text x="128.8" y="40.3" transform="rotate(-90 128.8 40.3)">NC</text>
<text x="205.7" y="37.7">VBAT</text>
<text x="58.5" y="52.4">GNSS_ANT</text>
<text x="118.7" y="48.4" transform="rotate(-90 118.7 48.4)">0R</text>
<text x="120.9" y="49" transform="rotate(-90 120.9 49)">R105</text>
<text x="127.1" y="49.1" transform="rotate(-90 127.1 49.1)">C107</text>
<text x="128.8" y="49.1" transform="rotate(-90 128.8 49.1)">NC</text>
<text x="139.7" y="52.9">VBAT</text>
<text x="201.4" y="51.4">D101</text>
<text x="217.6" y="51.7">C101</text>
<text x="226.3" y="51.8">C103</text>
<text x="232.9" y="51.8">C104</text>
<text x="239.2" y="51.8">C105</text>
<text x="198.2" y="55.8">WS4.5DPV</text>
<text x="218" y="54.9">47μF</text>
<text x="226.7" y="55.4">100nF</text>
<text x="233" y="55.5">100pF</text>
<text x="239.8" y="55.5">22pF</text>
<text x="108" y="66.9">U101-A</text>
<text x="9.5" y="76.5">[5]</text>
<text x="12.4" y="77">VCC_ANT</text>
<text x="39.1" y="75.1">R102</text>
<text x="46.8" y="74.6">L101</text>
<text x="59.8" y="74.6">C112</text>
<text x="22.2" y="80.9">100nF</text>
<text x="29.8" y="80.9">100pF</text>
<text x="39.6" y="79">10R</text>
<text x="46.4" y="79">56nH</text>
<text x="59.3" y="79.6">22pF</text>
<text x="61" y="83.4">C109</text>
<text x="69.3" y="79">0R</text>
<text x="70.5" y="83.4">C108</text>
<text x="84.3" y="81.6">[5]</text>
<text x="87.3" y="82.1">V_BCKP</text>
<text x="172" y="79.6">USIM_GND</text>
<text x="172.3" y="82.1">USIM_CLK</text>
<text x="182.5" y="79">[3]</text>
<text x="182.8" y="81.6">[3]</text>
<text x="23" y="84.6">C111</text>
<text x="30.6" y="84.7">C110</text>
<text x="62.2" y="87.3">NC</text>
<text x="72.4" y="87.3">NC</text>
<text x="78.1" y="86.6">[5]</text>
<text x="80.6" y="87.2">GNSS_VCC_EN</text>
<text x="81.8" y="84.1">[5]</text>
<text x="81.9" y="89.2">[5]</text>
<text x="84.5" y="84.7">GNSS_VCC</text>
<text x="84.5" y="89.7">GNSS_TXD</text>
<text x="172" y="89.7">USIM_VDD</text>
<text x="172.2" y="87.2">USIM_RST</text>
<text x="172.3" y="84.7">USIM_DATA</text>
<text x="182.8" y="89.2">[3]</text>
<text x="183.4" y="86.6">[3]</text>
<text x="183.6" y="84.1">[3]</text>
<text x="81.3" y="94.3">[5]</text>
<text x="81.8" y="91.7">[5]</text>
<text x="83.8" y="94.8">UART3_TXD</text>
<text x="84.5" y="92.3">GNSS_RXD</text>
<text x="81.2" y="97.4">[5] UART3_RXD</text>
<text x="84.3" y="101.9">[5]</text>
<text x="84.5" y="104.4">[5]</text>
<text x="87.3" y="102.4">DL_RXD</text>
<text x="87.6" y="105">DL_TXD</text>
<text x="172" y="102.4">RI [4]</text>
<text x="21.7" y="113.9">U101-B</text>
<text x="87" y="109.5">[5]</text>
<text x="90.2" y="110">1PPS</text>
<text x="172.2" y="112.7">MAIN_TXD [4]</text>
<text x="85" y="114.6">[4]</text>
<text x="88.1" y="115.1">RESET</text>
<text x="172.1" y="115.4">MAIN_RXD [4]</text>
<text x="101.6" y="120.2">C113</text>
<text x="101.9" y="124">10nF</text>
<text x="97.9" y="132.8">[4] NETLIGHT</text>
<text x="98.1" y="135.5">[4] DBG_RXD</text>
<text x="98.1" y="137.9">[4] DBG_TXD</text>
<text x="28.8" y="142.4">BC39</text>
<text x="139.5" y="144">2.2μF</text>
<text x="139.9" y="140.4">C102</text>
<text x="156.1" y="138.1">VDD_EXT [4]</text>
<text x="129.9" y="155.4" transform="rotate(-90 129.9 155.4)">ADC</text>
<text x="220.9" y="189.3">绘制：</text>
<text x="221" y="191.7">唐奎奎</text>
<text x="248.1" y="189.1">项目名称：</text>
<text x="250.1" y="191.9">BC39</text>
<text x="272.9" y="189.3">文档类型：</text>
<text x="273.7" y="191.7">参考设计</text>
<text x="220.9" y="196.6">审核：</text>
<text x="250.5" y="195.2">尺寸：</text>
<text x="251.4" y="197.6">A2</text>
<text x="274.9" y="194.9">版本：</text>
<text x="275.4" y="197.6">1.0</text>
<text x="221" y="199.2">何道圆</text>
<text x="241.1" y="200.7">页码：</text>
<text x="250.5" y="200.7">1 /</text>
<text x="254.4" y="200.7">5</text>
<text x="266.5" y="200.7">日期： 2019/11/11</text>
</g>
<g font-size="1">
<text x="119.1" y="66.8" transform="rotate(-90 119.1 66.8)">54</text>
<text x="119.7" y="70.3" transform="rotate(-90 119.7 70.3)">GND</text>
<text x="121.6" y="66.8" transform="rotate(-90 121.6 66.8)">53</text>
<text x="122.2" y="72" transform="rotate(-90 122.2 72)">RF_ANT</text>
<text x="124.1" y="66.8" transform="rotate(-90 124.1 66.8)">52</text>
<text x="124.8" y="70.3" transform="rotate(-90 124.8 70.3)">GND</text>
<text x="126.7" y="66.8" transform="rotate(-90 126.7 66.8)">51</text>
<text x="127.2" y="70.3" transform="rotate(-90 127.2 70.3)">GND</text>
<text x="129.2" y="66.8" transform="rotate(-90 129.2 66.8)">50</text>
<text x="134.3" y="66.8" transform="rotate(-90 134.3 66.8)">49</text>
<text x="136.8" y="66.8" transform="rotate(-90 136.8 66.8)">48</text>
<text x="137.5" y="70.3" transform="rotate(-90 137.5 70.3)">GND</text>
<text x="139.4" y="66.8" transform="rotate(-90 139.4 66.8)">47</text>
<text x="140" y="70.3" transform="rotate(-90 140 70.3)">GND</text>
<text x="141.9" y="66.8" transform="rotate(-90 141.9 66.8)">46</text>
<text x="142.5" y="70.7" transform="rotate(-90 142.5 70.7)">VBAT</text>
<text x="144.4" y="66.8" transform="rotate(-90 144.4 66.8)">45</text>
<text x="145.1" y="70.7" transform="rotate(-90 145.1 70.7)">VBAT</text>
<text x="147" y="66.8" transform="rotate(-90 147 66.8)">44</text>
<text x="106.6" y="76.2">1</text>
<text x="108.3" y="76.8">GNSS_ANT</text>
<text x="129.9" y="73.7" transform="rotate(-90 129.9 73.7)">RESERVED</text>
<text x="134.9" y="73.7" transform="rotate(-90 134.9 73.7)">RESERVED</text>
<text x="147.6" y="73.7" transform="rotate(-90 147.6 73.7)">RESERVED</text>
<text x="156" y="76.8">GND</text>
<text x="159.4" y="76.2">43</text>
<text x="106.6" y="78.7">2</text>
<text x="106.6" y="81.2">3</text>
<text x="106.6" y="83.8">4</text>
<text x="108.3" y="79.3">GND</text>
<text x="108.3" y="81.9">V_BCKP</text>
<text x="152.9" y="79.3">USIM_GND</text>
<text x="153.2" y="81.9">USIM_CLK</text>
<text x="159.4" y="83.8">40</text>
<text x="159.4" y="81.2">41</text>
<text x="159.4" y="78.7">42</text>
<text x="106.6" y="86.3">5</text>
<text x="106.6" y="88.9">6</text>
<text x="108.3" y="84.4">GNSS_VCC</text>
<text x="108.3" y="86.9">GNSS_VCC_EN</text>
<text x="108.3" y="89.5">GNSS_TXD</text>
<text x="152.5" y="84.4">USIM_DATA</text>
<text x="153" y="89.5">USIM_VDD</text>
<text x="153.2" y="86.9">USIM_RST</text>
<text x="159.4" y="88.9">38</text>
<text x="159.4" y="86.3">39</text>
<text x="106.6" y="91.4">7</text>
<text x="106.6" y="93.9">8</text>
<text x="108.3" y="92">GNSS_RXD</text>
<text x="108.3" y="94.6">UART3_TXD</text>
<text x="152.7" y="94.6">RESERVED</text>
<text x="152.7" y="92">RESERVED</text>
<text x="159.4" y="93.9">36</text>
<text x="159.4" y="91.4">37</text>
<text x="106" y="101.5">10</text>
<text x="106.6" y="96.5">9</text>
<text x="108.3" y="97.1">UART3_RXD</text>
<text x="152.7" y="97.1">RESERVED</text>
<text x="159.4" y="101.5">34</text>
<text x="159.4" y="96.5">35</text>
<text x="106" y="104.1">11</text>
<text x="106" y="106.6">12</text>
<text x="108.3" y="102.1">DL_RXD</text>
<text x="108.3" y="104.7">DL_TXD</text>
<text x="108.3" y="107.2">RESERVED</text>
<text x="152.7" y="107.2">RESERVED</text>
<text x="152.7" y="104.7">RESERVED</text>
<text x="157.3" y="102.2">RI</text>
<text x="159.4" y="106.6">32</text>
<text x="159.4" y="104.1">33</text>
<text x="106" y="109.2">13</text>
<text x="106" y="111.7">14</text>
<text x="108.3" y="109.8">1PPS</text>
<text x="108.3" y="112.3">RESERVED</text>
<text x="152.7" y="109.8">RESERVED</text>
<text x="156.2" y="112.3">TXD</text>
<text x="159.4" y="111.7">30</text>
<text x="159.4" y="109.2">31</text>
<text x="19.7" y="116.8">55</text>
<text x="19.7" y="119.3">56</text>
<text x="22" y="117.4">RESERVED</text>
<text x="22" y="119.9">RESERVED</text>
<text x="39.3" y="119.9">GND</text>
<text x="39.3" y="117.4">GND</text>
<text x="42.7" y="119.3">93</text>
<text x="42.7" y="116.8">94</text>
<text x="106" y="114.2">15</text>
<text x="106" y="116.8">16</text>
<text x="108.3" y="114.8">RESET</text>
<text x="108.3" y="117.4">RESERVED</text>
<text x="152.7" y="117.4">RESERVED</text>
<text x="156.1" y="114.9">RXD</text>
<text x="159.4" y="116.8">28</text>
<text x="159.4" y="114.2">29</text>
<text x="19.7" y="121.8">57</text>
<text x="19.7" y="124.4">58</text>
<text x="22" y="122.4">RESERVED</text>
<text x="22" y="125">RESERVED</text>
<text x="36" y="125">RESERVED</text>
<text x="39.3" y="122.4">GND</text>
<text x="42.7" y="124.4">91</text>
<text x="42.7" y="121.8">92</text>
<text x="119.7" y="125.5" transform="rotate(-90 119.7 125.5)">RESERVED</text>
<text x="122.2" y="125.5" transform="rotate(-90 122.2 125.5)">NETLIGHT</text>
<text x="124.8" y="125.5" transform="rotate(-90 124.8 125.5)">DBG_RXD</text>
<text x="127.3" y="125.5" transform="rotate(-90 127.3 125.5)">DBG_TXD</text>
<text x="129.9" y="125.5" transform="rotate(-90 129.9 125.5)">ADC</text>
<text x="134.9" y="125.5" transform="rotate(-90 134.9 125.5)">RESERVED</text>
<text x="137.5" y="125.5" transform="rotate(-90 137.5 125.5)">RESERVED</text>
<text x="140" y="125.5" transform="rotate(-90 140 125.5)">RESERVED</text>
<text x="142.5" y="125.5" transform="rotate(-90 142.5 125.5)">RESERVED</text>
<text x="145.1" y="125.5" transform="rotate(-90 145.1 125.5)">VDD_EXT</text>
<text x="147.6" y="125.5" transform="rotate(-90 147.6 125.5)">RESERVED</text>
<text x="19.7" y="126.9">59</text>
<text x="19.7" y="129.4">60</text>
<text x="19.7" y="132">61</text>
<text x="22" y="127.5">GND</text>
<text x="22" y="130">GND</text>
<text x="36" y="130">RESERVED</text>
<text x="36" y="127.5">RESERVED</text>
<text x="42.7" y="132">88</text>
<text x="42.7" y="129.4">89</text>
<text x="42.7" y="126.9">90</text>
<text x="119.1" y="127.8" transform="rotate(-90 119.1 127.8)">17</text>
<text x="121.6" y="127.8" transform="rotate(-90 121.6 127.8)">18</text>
<text x="124.1" y="127.8" transform="rotate(-90 124.1 127.8)">19</text>
<text x="126.7" y="127.8" transform="rotate(-90 126.7 127.8)">20</text>
<text x="129.2" y="127.8" transform="rotate(-90 129.2 127.8)">21</text>
<text x="134.3" y="127.8" transform="rotate(-90 134.3 127.8)">22</text>
<text x="136.8" y="127.8" transform="rotate(-90 136.8 127.8)">23</text>
<text x="139.4" y="127.8" transform="rotate(-90 139.4 127.8)">24</text>
<text x="141.9" y="127.8" transform="rotate(-90 141.9 127.8)">25</text>
<text x="144.4" y="127.8" transform="rotate(-90 144.4 127.8)">26</text>
<text x="147" y="127.8" transform="rotate(-90 147 127.8)">27</text>
<text x="19.7" y="137.1">63</text>
<text x="19.7" y="134.5">62</text>
<text x="22" y="137.7">GND</text>
<text x="22" y="132.6">GND</text>
<text x="22" y="135.1">GND</text>
<text x="36" y="137.7">RESERVED</text>
<text x="36" y="135.1">RESERVED</text>
<text x="36" y="132.6">RESERVED</text>
<text x="42.7" y="137.1">86</text>
<text x="42.7" y="134.5">87</text>
<text x="19.7" y="139.6">64</text>
<text x="19.7" y="142.1">65</text>
<text x="22" y="140.2">GND</text>
<text x="22" y="142.7">GND</text>
<text x="36" y="142.7">RESERVED</text>
<text x="36" y="140.2">RESERVED</text>
<text x="42.7" y="142.1">84</text>
<text x="42.7" y="139.6">85</text>
<text x="19.7" y="144.7">66</text>
<text x="19.7" y="147.2">67</text>
<text x="19.7" y="149.7">68</text>
<text x="22" y="145.3">GND</text>
<text x="22" y="147.8">RESERVED</text>
<text x="39.3" y="147.8">GND</text>
<text x="39.3" y="145.3">GND</text>
<text x="42.7" y="149.7">81</text>
<text x="42.7" y="147.2">82</text>
<text x="42.7" y="144.7">83</text>
<text x="19.7" y="152.3">69</text>
<text x="19.7" y="154.8">70</text>
<text x="22" y="150.3">RESERVED</text>
<text x="22" y="152.9">RESERVED</text>
<text x="22" y="155.4">RESERVED</text>
<text x="36" y="155.4">RESERVED</text>
<text x="36" y="152.9">RESERVED</text>
<text x="39.3" y="150.3">GND</text>
<text x="42.7" y="154.8">79</text>
<text x="42.7" y="152.3">80</text>
<text x="19.7" y="157.4">71</text>
<text x="19.7" y="159.9">72</text>
<text x="22" y="158">GND</text>
<text x="22" y="160.5">GND</text>
<text x="36" y="160.5">RESERVED</text>
<text x="36" y="158">RESERVED</text>
<text x="42.7" y="159.9">77</text>
<text x="42.7" y="157.4">78</text>
<text x="19.7" y="162.4">73</text>
<text x="19.7" y="165">74</text>
<text x="22" y="163">GND</text>
<text x="22" y="165.6">GND</text>
<text x="36" y="165.6">RESERVED</text>
<text x="36" y="163">RESERVED</text>
<text x="42.7" y="165">75</text>
<text x="42.7" y="162.4">76</text>
</g>
</svg>
